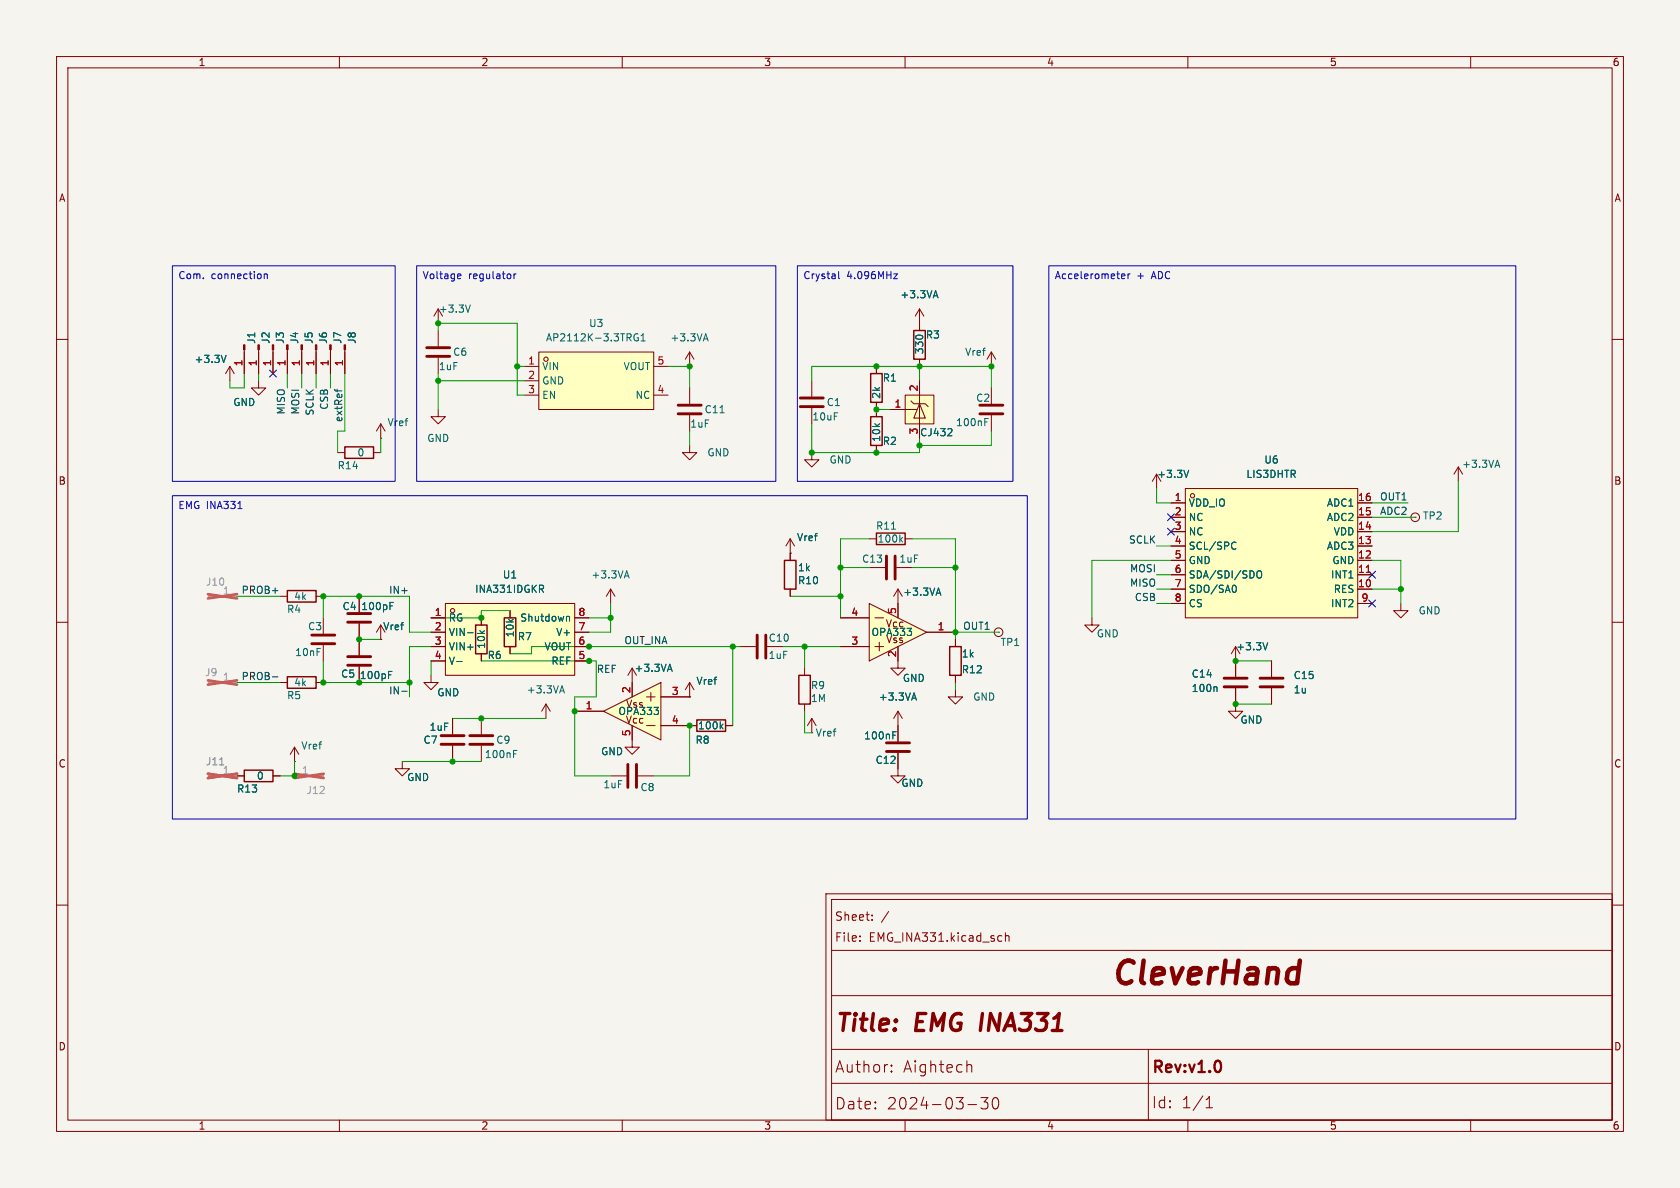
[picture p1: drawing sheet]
<svg xmlns="http://www.w3.org/2000/svg" width="297mm" height="210mm" viewBox="0 0 297 210" stroke-linecap="round" stroke-linejoin="round" font-family="sans-serif">
<path d="M0 0h297v210h-297z" fill="#f5f4ef" stroke="#f5f4ef" stroke-width=".18"/>
<g fill="none" stroke="#840000" stroke-width=".18">
<path d="M10 10h277v190h-277zM12 12h273v186h-273zM60 10v2M110 10v2M160 10v2M210 10v2M260 10v2M10 60h2M285 60h2M10 110h2M63.5 113v2.8M63.5 117.9v2.8"/>
<path d="M66.5 111.8l.8-1.3v2.5M67.3 113h.1M285 110h2M71.1 134.6v1.3h1.3l-1.3 1.3-1.3-1.3h1.3M80 127v2.8M80 131.8v2.8M85.1 127v2.8M85.1 131.8v2.8M96.5 124.5l-.7 1.2M96.5 124.5v2.5M96.5 124.5l.8 1.2M10 160h2"/>
<path d="M146 158h139v40h-139zM147 159h138v39h-138zM285 160h2M147 176h138M147 168h138M152 166.3v.1M152 165.5v.1M154.2 162.6v.1M154.2 161.8v.1M157.1 161.1l-1.3 1.9M176.7 165.4l.4 .1M177.1 166.3l-.4 .1"/>
<path d="M177.7 165.5l.3-.1 .3 .1 .1 .9M177.7 164.9v1.5M60 198v2M110 198v2M147 191.5h138M147 185.5h138M157.6 189.3l.1 .1-.1 .1M157.6 189.3l-.1 .1 .1 .1M157.6 188.3v.2M157.6 189.3v.2M157.6 188.3l.1 .1-.1 .1M157.6 188.3l-.1 .1 .1 .1"/>
<path d="M160 198v2M171 188.3l.2-.1 .5 .1 .1 1.2M171.1 195.3h1.6M173.4 194h1.3l-.7 .8a.54 .54 0 0 1 .7 .4v.4l-.2 .3-.8 .1-.3-.2M175.7 194.1a.47 .47 0 0 1 .8 .3 1.03 1.03 0 0 1-.6 1.6 1.33 1.33 0 0 1-.2-1.9zM203 185.5v12.5M210 198v2M213.2 195.8h1.2M213.2 194.4l.6-.6v2M260 198v2"/>
</g>
<path d="M215.8 187.9l.1 .4-.1 .8" fill="none" stroke="#840000" stroke-width=".4"/>
<path d="M173.7 179.2l-.4 3" fill="none" stroke="#840000" stroke-width=".6"/>
<path d="M229.3 171.1l.3 .2M229.8 169.8l-.5 4" fill="none" stroke="#840000" stroke-width=".8"/>
<path d="M68.7 119.3h.4M68.7 118.7h.6M90.8 133.3h.4M90.8 132.7h.6M99.1 122.1h.6M99.4 121.2l.4 1.3" fill="none" stroke="#006464" stroke-width=".18"/>
<path d="M61.5 117.6h4M61.5 116.1h4M78 131.6h4M78 130h4M83.1 131.6h4M83.1 130h4" fill="none" stroke="#840000" stroke-width=".51"/>
<path d="M37.7 105.4h4.2" fill="none" stroke="#9c9b98" stroke-width=".18"/>
<path d="M36.8 105.3h.9v.2h-.9z" fill="#9c9b98" stroke="#9c9b98" stroke-width=".18"/>
<path d="M36.8 105l5.1 .8M41.9 105l-5.1 .8" fill="none" stroke="#e65255" stroke-width=".46"/>
<path d="M78.7 106.7h22.9v12.7h-22.9z" fill="#ffffc2"/>
<g fill="none" stroke="#840000" stroke-width=".18">
<path d="M76.2 109.2h2.5M76.2 111.8h2.5M76.2 114.3h2.5M76.2 116.8h2.5M78.7 106.7h22.9v12.7h-22.9zM101.6 109.2h2.5M101.6 111.8h2.5M101.6 114.3h2.5M101.6 116.8h2.5M168.9 113v1.3M168.9 119.4v1.3M168.9 121.9v1.3h1.3l-1.3 1.3-1.3-1.3h1.3"/>
<circle cx="80" cy="108" r=".38"/>
</g>
<path d="M80.7 116.9h1M82.7 111.9h.9M95.7 104.1l.4 .6M95.9 103.4l.2 .3-.1 .3-.1 .1M100.2 109h.4l.1 .8" fill="none" stroke="#006464" stroke-width=".18"/>
<path d="M167.9 114.3h2v5.1h-2z" fill="none" stroke="#840000" stroke-width=".25"/>
<path d="M106.7 125.7l10.1-5v10.1z" fill="#ffffc2"/>
<g fill="none" stroke="#840000" stroke-width=".18">
<path d="M121.9 78.7v1.3h1.3l-1.3 1.3-1.3-1.3h1.3M121.9 62.2v2.6M121.9 68.6v2.8M121.9 73.4v2.8M121.9 62.2l-.7 1.3M121.9 62.2l.8 1.3M203.7 85.1l.8-1.3v2.6M76.2 119.4v1.3h1.3l-1.3 1.2-1.3-1.2h1.3M111 119.4l.8-1.3v5.1M217.7 115.6l.7-1.3v5.3M224.8 116.8v2.8M101.6 125.7h5.1"/>
<path d="M106.7 125.7l10.1-5v10.1zM107.9 137.2h2.8M111.8 128.3v3.8h1.2l-1.2 1.3-1.3-1.3h1.3M112.8 137.2h2.8M114.3 123.2h1.5M114.3 128.3h1.5M115.1 122.4v1.5M116.8 123.2h5.1M116.8 128.3h5.1M121.9 123.2h.1M121.9 120.7l-.7 1.2M121.9 120.7v2.5"/>
<path d="M121.9 120.7l.8 1.2M218.4 121.7v4h1.3l-1.3 1.3-1.2-1.3h1.2M224.8 121.7v2.8"/>
</g>
<path d="M119.9 73.2h4.1M119.9 71.6h4.1M216.4 119.9h4.1M222.8 119.9h4M111 135.1v4.1M112.5 135.1v4.1M216.4 121.4h4.1M222.8 121.4h4" fill="none" stroke="#840000" stroke-width=".51"/>
<path d="M124.5 59.9h.6M124.8 59l.4 1.3M127.3 73h.7M210.1 83.1l-.4 1.3M118.1 118.3h.6M118.4 117.4l.4 1.3M224.1 113.6l-.4 1.3M215 121.4l.2 .2v.6" fill="none" stroke="#006464" stroke-width=".18"/>
<path d="M95.2 62.2h20.4v10.2h-20.4z" fill="#ffffc2"/>
<g fill="none" stroke="#840000" stroke-width=".18">
<path d="M92.7 64.8h2.5M92.7 67.3h2.5M92.7 69.9h2.5M95.2 62.2h20.4v10.2h-20.4zM115.6 64.8h2.5M115.6 69.9h2.5M107.9 104.1l-.7 1.3M107.9 104.1v2.6M107.9 104.1l.8 1.3M142.2 118.1v1.3M121.9 128.3h1.3M128.3 128.3h1.2"/>
<path d="M142.2 124.5v1.2M158.7 133.1v4.1h1.3l-1.3 1.2-1.2-1.2h1.2M158.7 128.3v2.8"/>
<circle cx="96.5" cy="63.5" r=".38"/>
</g>
<path d="M112.8 59.1a.59 .59 0 0 0-.7 .5 .59 .59 0 0 0 .7 .6v-.5h-.2M113.3 59.4l.4-.4v1.3M113.3 60.3h.8M110.5 101.8h.6M110.8 100.9l.4 1.3M127.5 128.4l.3 .4M127.8 128l-.5 .5M157.8 130h.5M157.8 129.4h.6" fill="none" stroke="#006464" stroke-width=".18"/>
<path d="M141.2 119.4h2.1v5.1h-2.1zM123.2 127.3h5.1v2h-5.1z" fill="none" stroke="#840000" stroke-width=".25"/>
<path d="M156.7 132.8h4.1M156.7 131.3h4.1" fill="none" stroke="#840000" stroke-width=".51"/>
<path d="M153.7 106.7l10.1 5.1-10.1 5z" fill="#ffffc2"/>
<g fill="none" stroke="#840000" stroke-width=".18">
<path d="M162.6 54.6v3.8M162.6 54.6l-.8 1.3M162.6 54.6l.7 1.3M45.7 67.3v1.3h1.3l-1.3 1.3-1.3-1.3h1.3M143.5 67.3v2.8M143.5 72.1v2.8M154.9 64.8v1.2M154.9 71.1v1.3M162.6 63.5v1.3M139.7 97.8h.1M139.7 95.3l-.8 1.2M139.7 95.3v3.8"/>
<path d="M139.7 95.3l.8 1.2M143.5 80v1.3h1.3l-1.3 1.3-1.3-1.3h1.3M153.7 95.3h1.2M160 95.3h1.3M49.5 105.4h1.3M55.9 105.4h1.2M57.1 109.2v2.8M57.1 114v2.8M63.5 105.4v2.8M63.5 110.2v2.8M130.8 114.3h2.8M135.6 114.3h2.8"/>
<path d="M139.7 104.1v1.3M148.6 114.3h5.1M148.6 109.2h5.1M153.7 106.7l10.1 5.1-10.1 5zM153.7 100.3h2.8M154.7 114.3h1.5M154.7 109.2h1.5M155.5 113.5v1.6M158.5 100.3h2.8M158.7 114.3v3.8h1.3l-1.3 1.3-1.2-1.3h1.2M158.7 104.1v5.1M158.7 104.1l-.7 1.3"/>
<path d="M158.7 104.1l.8 1.3M163.8 111.8h5.1M176.5 111.8h.1M193 109.2v1.3h1.3l-1.3 1.3-1.2-1.3h1.2M41.9 137.2h1.3M48.3 137.2h1.2M49.5 120.7h1.3M52.1 134.6h.1M52.1 132.1l-.8 1.3M52.1 132.1v2.5M52.1 132.1l.7 1.3M55.9 120.7h1.2"/>
<path d="M143.5 129.5h.1M143.5 127l-.8 1.3M143.5 127v2.5M143.5 127l.8 1.3M158.7 125.7v2.6M158.7 125.7l-.7 1.3M158.7 125.7l.8 1.3"/>
<circle cx="176.5" cy="111.8" r=".76"/>
</g>
<path d="M141.5 71.9h4M141.5 70.4h4M156.7 98.3v4.1M158.2 98.3v4.1M55.1 113.8h4.1M55.1 112.3h4.1M61.5 110h4M61.5 108.5h4M133.9 112.3v4M135.4 112.3v4" fill="none" stroke="#840000" stroke-width=".51"/>
<path d="M165.1 52.3h.6M165.4 51.4l.4 1.2M157.6 93.5h.7M159.2 95.3l.4 .5M159.6 95l-.5 .5M68.9 107.1h.5M68.9 106.5h.6M165.6 104.9h.6M165.9 104l.4 1.2M161.3 123.4h.6M161.6 122.5l.4 1.3" fill="none" stroke="#006464" stroke-width=".18"/>
<path d="M161.5 58.4h2.1v5.1h-2.1zM153.9 66h2.1v5.1h-2.1zM138.7 99.1h2v5h-2zM154.9 94.2h5.1v2.1h-5.1zM50.8 119.6h5.1v2.1h-5.1zM50.8 104.4h5.1v2h-5.1zM43.2 136.1h5.1v2.1h-5.1z" fill="none" stroke="#840000" stroke-width=".25"/>
<path d="M37.7 137.2h4.2M37.7 120.7h4.2M52.1 137.2h4.2" fill="none" stroke="#9c9b98" stroke-width=".18"/>
<g fill="#9c9b98" stroke="#9c9b98" stroke-width=".18">
<path d="M36.8 137h.9v.3h-.9z"/>
<path d="M56.3 137h.8v.3h-.8z"/>
<path d="M36.8 120.5h.9v.3h-.9z"/>
</g>
<path d="M38.8 135.2h.8" fill="none" stroke="#939391" stroke-width=".18"/>
<path d="M36.8 136.8l5.1 .7M36.8 120.3l5.1 .7M41.9 136.8l-5.1 .7M41.9 120.3l-5.1 .7M52.1 136.8l5.1 .7M57.2 136.8l-5.1 .7" fill="none" stroke="#e65255" stroke-width=".46"/>
<g fill="#ffffc2">
<path d="M160 69.9h5.1v5h-5.1z"/>
<path d="M162.6 71.4l1 2.5h-2.1z"/>
</g>
<g fill="none" stroke="#840000" stroke-width=".18">
<path d="M76.7 55.9l.8-1.3v2.6M77.5 58.4v2.8M40.6 64.8l-.7 1.2M40.6 64.8v2.5M40.6 64.8l.8 1.2M43.2 61.8v4.2M45.7 61.8v4.2M48.3 61.8v4.2M50.8 61.8v4.2M53.3 61.8v4.2M55.9 61.8v4.2M58.4 61.8v4.2"/>
<path d="M61 61.8v4.2M67.3 77.5h.1M67.3 74.9l-.8 1.3M67.3 74.9v2.6M67.3 74.9l.8 1.3M77.5 72.4v1.3h1.2l-1.2 1.2-1.3-1.2h1.3M77.5 63.2v2.8M154.9 72.4v1.3M154.9 78.7v1.3M157.5 72.4h4.5M160 69.9h5.1v5h-5.1zM161 70.9l.5 .5h2.1l.5 .5"/>
<path d="M162.6 71.4l1 2.5h-2.1zM162.6 67.3v10.2M175.3 64.8h.1M175.3 62.2l-.8 1.3M175.3 62.2v2.6M175.3 68.6v2.8M175.3 73.4v2.8M175.3 62.2l.7 1.3M59.7 80h1.3M66 80h1.3M250.2 91.4h.1M257.8 82.6l-.8 1.2"/>
<path d="M257.8 82.6v2.5M257.8 82.6l.8 1.2M85.1 109.2v1.3M85.1 115.6v1.2M90.2 108v1.2M90.2 114.3v1.3M247.6 106.7v1.3h1.3l-1.3 1.2-1.2-1.2h1.2"/>
<circle cx="250.2" cy="91.4" r=".76"/>
</g>
<path d="M83.1 53.9l-.4 1.3M40 62.8l-.5 1.3M168.2 75.8l.1 .2-.1 .3-.7 .7h.8M174.1 74.6h.4M174.1 74h.6M264.4 82.3h.6M264.7 81.4l.4 1.2" fill="none" stroke="#006464" stroke-width=".18"/>
<path d="M75.4 63h4.1M75.4 61.5h4.1M173.2 73.2h4.1M173.2 71.6h4.1" fill="none" stroke="#840000" stroke-width=".51"/>
<path d="M61 79h5v2h-5zM153.9 73.7h2.1v5h-2.1zM84.1 110.5h2v5.1h-2zM89.2 109.2h2v5.1h-2z" fill="none" stroke="#840000" stroke-width=".25"/>
<g fill="#840000" stroke="#840000" stroke-width=".18">
<path d="M43.1 61h.2v.8h-.2z"/>
<path d="M60.8 61h.3v.8h-.3z"/>
<path d="M53.2 61h.3v.8h-.3z"/>
<path d="M48.1 61h.3v.8h-.3z"/>
<path d="M55.8 61h.2v.8h-.2z"/>
<path d="M58.3 61h.2v.8h-.2z"/>
<path d="M50.7 61h.2v.8h-.2z"/>
<path d="M45.6 61h.2v.8h-.2z"/>
</g>
<path d="M209.5 86.4h30.5v22.8h-30.5z" fill="#ffffc2"/>
<g fill="none" stroke="#840000" stroke-width=".18">
<path d="M162.6 57.2v1.2M43.2 62.2v3.8M45.7 62.2v3.8M48.3 62.2v3.8M50.8 62.2v3.8M53.3 62.2v3.8M55.9 62.2v3.8M58.4 62.2v3.8M61 62.2v3.8M154.9 64.8v1.2M154.9 71.1v2.6M154.9 78.7v1.3"/>
<path d="M157.5 72.4h2.5M162.6 63.5v1.3M162.6 67.3v2.6M162.6 74.9v2.6M139.7 97.8h.1M139.7 97.8v1.3M207 88.9h2.5M207 99.1h2.5M207 96.5h2.5M207 94h2.5M207 91.4h2.5M209.5 86.4h30.5v22.8h-30.5z"/>
<path d="M240 88.9h2.6M240 99.1h2.6M240 96.5h2.6M240 94h2.6M240 91.4h2.6M63.5 105.4v2.8M63.5 110.2v5.6M63.5 117.9v2.8M67.3 113h.1M76.2 109.2h2.5M76.2 111.8h2.5M76.2 114.3h2.5"/>
<path d="M76.2 116.8h2.5M85.1 109.2v1.3M85.1 115.6v1.2M90.2 108v1.2M90.2 114.3v1.3M101.6 109.2h2.5M101.6 111.8h2.5M101.6 114.3h2.5M101.6 116.8h2.5M139.7 104.1v1.3M148.6 109.2h5.1M148.6 114.3h5.1"/>
<path d="M158.7 106.7v2.5M158.7 114.3v2.5M163.8 111.8h5.1M168.9 113v1.3M168.9 119.4v1.3M207 104.1h2.5M207 101.6h2.5M207 106.7h2.5M218.4 116.8v2.8M224.8 116.8v2.8M240 104.1h2.6M240 101.6h2.6"/>
<path d="M240 106.7h2.6M41.9 137.2h1.3M48.3 137.2h1.2M80 127v2.8M80 131.8v2.8M101.6 125.7h5.1M111.8 120.7v2.5M111.8 128.3v2.5M116.8 123.2h5.1M116.8 128.3h6.4M121.9 123.2h.1M128.3 128.3h1.2"/>
<path d="M158.7 128.3v2.8M158.7 133.1v2.8M218.4 121.7v2.8M224.8 121.7v2.8"/>
<circle cx="210.8" cy="87.6" r=".38"/>
</g>
<path d="M241.5 101.2h.8" fill="none" stroke="#a90000" stroke-width=".18"/>
<g fill="none" stroke="#006464" stroke-width=".18">
<path d="M165.1 52.3h.6M165.4 51.4l.4 1.2M40 62.8l-.5 1.3M168.2 75.8l.1 .2-.1 .3-.7 .7h.8M210.1 83.1l-.4 1.3M218.1 95.8l.4 .2M218.5 97l-.4 .1M68.7 119.3h.4M68.7 118.7h.6M68.9 107.1h.5M68.9 106.5h.6M80.7 116.9h1"/>
<path d="M82.7 111.9h.9M95.7 104.1l.4 .6M95.9 103.4l.2 .3-.1 .3-.1 .1M100.2 109h.4l.1 .8M118.1 118.3h.6M118.4 117.4l.4 1.3M165.6 104.9h.6M165.9 104l.4 1.2M218.3 103.4a.79 .79 0 0 1 0 1.3M222.3 101.1l.2-.2a.43 .43 0 0 1 .5 .4v.5a.42 .42 0 0 1-.4 .4 .42 .42 0 0 1-.4-.4zM224.1 113.6l-.4 1.3M127.5 128.4l.3 .4"/>
<path d="M127.8 128l-.5 .5M157.8 130h.5M157.8 129.4h.6M161.3 123.4h.6M161.6 122.5l.4 1.3M215 121.4l.2 .2v.6"/>
</g>
<path d="M59.2 68.8v.2M59.6 68.8v.5M48.2 119.7h.9M71 122.2h1" fill="none" stroke="#0f0f0f" stroke-width=".18"/>
<g fill="none" stroke="#0000c2" stroke-width=".18">
<path d="M30.5 47h39.3v38.1h-39.3zM46.7 48.4v.9M46.7 48.5l.2-.1 .3 .1 .1 .8M73.7 47h63.5v38.1h-63.5zM81.1 48.4l.3 .1 .1 .2-.6 .1M81.4 49.2l-.3 .1M90.9 48.4v.9M91.2 48.4l-.3 .3M141 47h38.1v38.1h-38.1zM148.3 48v1.1l.1 .2M158 48.4h.7l-.7 .9h.7M185.4 47h82.6v97.8h-82.6z"/>
<path d="M198.3 48.5l.4-.1 .2 .3-.6 .1M198.3 49.2h.5M199.4 48.4v.9M199.8 48.4l-.4 .3M30.5 87.6h151.1v57.2h-151.1zM42.1 89.9h.7"/>
</g>
<g fill="none" stroke="#009600" stroke-width=".18">
<path d="M77.5 58.4v-1.2h13.9v12.7h1.3M43.2 66v2.6h-2.6v-1.3M45.7 66v1.3M50.8 66v2.6M53.3 66v2.6M55.9 66v2.6M58.4 66v2.6M61 66v10.2h-1.3v3.8M67.3 77.5v2.5M77.5 67.3h15.2M77.5 66v6.4M91.4 64.8h1.3"/>
<path d="M118.1 64.8h3.8v3.8M121.9 76.2v2.5M143.5 67.3v-2.5h31.8v3.8M143.5 74.9v5.1h19.1v-2.5M154.9 72.4h2.6M162.6 64.8v2.5M175.3 76.2v2.5h-12.7M153.7 95.3h-5.1v13.9M161.3 95.3h7.6v17.7M204.5 86.4v2.5h2.5M204.5 96.5h2.5M207 99.1h-14v10.1"/>
<path d="M242.6 99.1h5v7.6M242.6 88.9h6.3M242.6 91.4h7.6M257.8 85.1v8.9h-15.2M41.9 105.4h7.6M57.1 109.2v-3.8h15.3v6.4h3.8M57.1 116.8v3.9h15.3M63.5 113h3.8M76.2 114.3h-3.8v8.9M76.2 116.8v2.6M85.1 116.8h20.3v6.4h-3.8v14h6.3M90.2 108h-5.1v1.2h-8.9"/>
<path d="M104.1 109.2h3.8M107.9 106.7v5.1h-3.8M129.5 114.3v14M130.8 114.3h-36.8v1.3h-3.8M138.4 114.3h10.2M139.7 105.4h8.9M142.2 114.3v3.8M148.6 100.3h5.1M161.3 100.3h7.6M168.9 111.8h7.6M204.5 106.7h2.5M204.5 101.6h2.5"/>
<path d="M204.5 104.1h2.5M218.4 116.8h6.4M242.6 104.1h5M41.9 120.7h7.6M52.1 134.6v2.6h-2.6M71.1 134.6h14M80 127h16.5M121.9 128.3v8.9h-6.3M142.2 125.7v3.8h1.3M168.9 120.7v1.2M218.4 124.5h6.4"/>
</g>
<path d="M47.7 65.4l1.2 1.2M48.9 65.4l-1.2 1.2M206.4 90.8l1.2 1.2M206.4 93.4l1.2 1.2M207.6 90.8l-1.2 1.2M207.6 93.4l-1.2 1.2M242 101l1.2 1.2M242 106.1l1.2 1.2M243.2 101l-1.2 1.2M243.2 106.1l-1.2 1.2" fill="none" stroke="#000084" stroke-width=".18"/>
<path d="M38.8 135.2h.8" fill="none" stroke="#939391" stroke-width=".18"/>
<path d="M38.1 137.2h3.8" fill="none" stroke="#9c9b98" stroke-width=".18"/>
<path d="M36.8 136.8l5.1 .7M41.9 136.8l-5.1 .7" fill="none" stroke="#e65255" stroke-width=".46"/>
<g fill="#009600" stroke="#009600" stroke-width=".18">
<circle cx="91.4" cy="64.8" r=".46"/>
<circle cx="77.5" cy="57.2" r=".46"/>
<circle cx="77.5" cy="67.3" r=".46"/>
<circle cx="107.9" cy="109.2" r=".46"/>
<circle cx="104.1" cy="114.3" r=".46"/>
<circle cx="104.1" cy="116.8" r=".46"/>
<circle cx="101.6" cy="125.7" r=".46"/>
<circle cx="85.1" cy="109.2" r=".46"/>
<circle cx="80" cy="134.6" r=".46"/>
<circle cx="72.4" cy="120.7" r=".46"/>
<circle cx="85.1" cy="127" r=".46"/>
<circle cx="63.5" cy="113" r=".46"/>
<circle cx="57.1" cy="120.7" r=".46"/>
<circle cx="63.5" cy="120.7" r=".46"/>
<circle cx="63.5" cy="105.4" r=".46"/>
<circle cx="57.1" cy="105.4" r=".46"/>
<circle cx="52.1" cy="137.2" r=".46"/>
<circle cx="143.5" cy="80" r=".46"/>
<circle cx="148.6" cy="105.4" r=".46"/>
<circle cx="121.9" cy="64.8" r=".46"/>
<circle cx="148.6" cy="100.3" r=".46"/>
<circle cx="121.9" cy="128.3" r=".46"/>
<circle cx="129.5" cy="114.3" r=".46"/>
<circle cx="142.2" cy="114.3" r=".46"/>
<circle cx="218.4" cy="116.8" r=".46"/>
<circle cx="168.9" cy="100.3" r=".46"/>
<circle cx="168.9" cy="111.8" r=".46"/>
<circle cx="247.6" cy="104.1" r=".46"/>
<circle cx="218.4" cy="124.5" r=".46"/>
<circle cx="154.9" cy="80" r=".46"/>
<circle cx="154.9" cy="64.8" r=".46"/>
<circle cx="154.9" cy="72.4" r=".46"/>
<circle cx="162.6" cy="64.8" r=".46"/>
<circle cx="162.6" cy="78.7" r=".46"/>
<circle cx="175.3" cy="64.8" r=".46"/>
</g>
<text font-size="5.6" fill="#840000" x="196" y="175.2">CleverHand</text>
<g font-size="4.2" fill="#840000">
<text x="147.5" y="183.2">Title:</text>
<text x="162" y="183.2">EMG</text>
<text x="174.6" y="183.2">INA331</text>
</g>
<g font-size="2.8" fill="#840000">
<text x="147.5" y="189.8">Author:</text>
<text x="159.6" y="189.8">Aightech</text>
<text x="203.5" y="190.2">Rev:v1.0</text>
<text x="147.5" y="196.3">Date:</text>
<text x="156.7" y="196.3">2024-03-30</text>
<text x="203.5" y="196.1">Id:</text>
<text x="208.8" y="196.1">1/1</text>
</g>
<g font-size="2.1" fill="#840000">
<text x="147.5" y="166.7">File:</text>
<text x="147.5" y="163">Sheet:</text>
<text x="153.6" y="166.7">EMG_INA331.kicad_sch</text>
</g>
<g font-size="1.8" fill="#840000">
<text x="35" y="11.9">1</text>
<text x="85" y="11.9">2</text>
<text x="135" y="11.9">3</text>
<text x="185" y="11.9">4</text>
<text x="235" y="11.9">5</text>
<text x="285" y="11.9">6</text>
<text x="10.3" y="35.9">A</text>
<text x="285.3" y="35.9">A</text>
<text x="10.3" y="85.9">B</text>
<text x="285.3" y="85.9">B</text>
<text x="10.3" y="135.9">C</text>
<text x="285.3" y="135.9">C</text>
<text x="10.3" y="185.9">D</text>
<text x="285.3" y="185.9">D</text>
<text x="35" y="199.9">1</text>
<text x="85" y="199.9">2</text>
<text x="135" y="199.9">3</text>
<text x="185" y="199.9">4</text>
<text x="235" y="199.9">5</text>
<text x="285" y="199.9">6</text>
</g>
<g font-size="1.8" fill="#0000c2">
<text x="31.4" y="49.7">Com.</text>
<text x="37.3" y="49.7">connection</text>
<text x="74.6" y="49.7">Voltage</text>
<text x="82.8" y="49.7">regulator</text>
<text x="141.9" y="49.7">Crystal</text>
<text x="149.7" y="49.7">4.096MHz</text>
<text x="186.4" y="49.7">Accelerometer</text>
<text x="201" y="49.7">+</text>
<text x="203.7" y="49.7">ADC</text>
<text x="31.4" y="90.3">EMG INA331</text>
</g>
<g font-size="1.8" fill="#006464">
<text x="159.1" y="52.9">+3.3VA</text>
<text x="77.5" y="55.5">+3.3V</text>
<text x="104" y="58">U3</text>
<text x="34.3" y="64.4">+3.3V</text>
<text x="45.3" y="60.9" transform="rotate(-90 45.3 60.9)">J1</text>
<text x="47.9" y="60.9" transform="rotate(-90 47.9 60.9)">J2</text>
<text x="50.4" y="60.9" transform="rotate(-90 50.4 60.9)">J3</text>
<text x="52.9" y="60.9" transform="rotate(-90 52.9 60.9)">J4</text>
<text x="55.5" y="60.9" transform="rotate(-90 55.5 60.9)">J5</text>
<text x="58" y="60.9" transform="rotate(-90 58 60.9)">J6</text>
<text x="60.6" y="60.9" transform="rotate(-90 60.6 60.9)">J7</text>
<text x="63.1" y="60.9" transform="rotate(-90 63.1 60.9)">J8</text>
<text x="77.5" y="65.6">1uF</text>
<text x="80" y="63.1">C6</text>
<text x="95.8" y="65.6">VIN</text>
<text x="96.4" y="60.6">AP2112K-3.3TRG1</text>
<text x="110.1" y="65.6">VOUT</text>
<text x="118.4" y="60.6">+3.3VA</text>
<text x="163.4" y="62.7" transform="rotate(-90 163.4 62.7)">330</text>
<text x="163.6" y="60">R3</text>
<text x="170.5" y="63.1">Vref</text>
<text x="41.1" y="72">GND</text>
<text x="95.8" y="68.2">GND</text>
<text x="95.8" y="70.7">EN</text>
<text x="112.3" y="70.7">NC</text>
<text x="146.1" y="72">C1</text>
<text x="155.8" y="70.6" transform="rotate(-90 155.8 70.6)">2k</text>
<text x="156" y="67.7">R1</text>
<text x="172.5" y="71.2">C2</text>
<text x="68.4" y="75.5">Vref</text>
<text x="121.9" y="75.8">1uF</text>
<text x="124.5" y="73.3">C11</text>
<text x="143.5" y="74.5">10uF</text>
<text x="162.6" y="77.3">CJ432</text>
<text x="168.9" y="75.5">100nF</text>
<text x="59.6" y="83.2">R14</text>
<text x="63.1" y="80.9">0</text>
<text x="75.4" y="78.3">GND</text>
<text x="125" y="80.9">GND</text>
<text x="146.6" y="82.1">GND</text>
<text x="155.8" y="78.2" transform="rotate(-90 155.8 78.2)">10k</text>
<text x="156" y="78.8">R2</text>
<text x="223.4" y="82.1">U6</text>
<text x="258.4" y="82.9">+3.3VA</text>
<text x="204.5" y="84.7">+3.3V</text>
<text x="210.1" y="89.8">VDD_IO</text>
<text x="220.2" y="84.7">LIS3DHTR</text>
<text x="234.5" y="89.8">ADC1</text>
<text x="140.8" y="95.9">Vref</text>
<text x="154.8" y="93.8">R11</text>
<text x="210.1" y="92.3">NC</text>
<text x="210.1" y="94.8">NC</text>
<text x="234.5" y="92.3">ADC2</text>
<text x="235.7" y="94.8">VDD</text>
<text x="251.5" y="92">TP2</text>
<text x="141" y="101.2">1k</text>
<text x="152.3" y="99.7">C13</text>
<text x="155" y="96.1">100k</text>
<text x="158.9" y="99.7">1uF</text>
<text x="210.1" y="97.4">SCL/SPC</text>
<text x="210.1" y="99.9">GND</text>
<text x="234.5" y="97.4">ADC3</text>
<text x="235.4" y="99.9">GND</text>
<text x="51.9" y="106.3">4k</text>
<text x="83.9" y="105">INA331IDGKR</text>
<text x="88.8" y="102.5">U1</text>
<text x="104.5" y="102.5">+3.3VA</text>
<text x="141" y="103.5">R10</text>
<text x="159.6" y="105.5">+3.3VA</text>
<text x="210.1" y="102.5">SDA/SDI/SDO</text>
<text x="210.1" y="105">SDO/SA0</text>
<text x="210.1" y="107.5">CS</text>
<text x="235.2" y="102.5">INT1</text>
<text x="235.2" y="107.5">INT2</text>
<text x="235.7" y="105">RES</text>
<text x="50.6" y="108.6">R4</text>
<text x="54.4" y="111.6">C3</text>
<text x="60.5" y="108.1">C4</text>
<text x="63.8" y="108.1">100pF</text>
<text x="67.6" y="111.6">Vref</text>
<text x="79.2" y="110.1">RG</text>
<text x="79.2" y="112.6">VIN-</text>
<text x="91" y="112.8" transform="rotate(-90 91 112.8)">10k</text>
<text x="91.4" y="113.4">R7</text>
<text x="91.9" y="110.1">Shutdown</text>
<text x="98.2" y="112.6">V+</text>
<text x="135.8" y="113.6">C10</text>
<text x="154" y="112.6">OPA333</text>
<text x="156.5" y="111.1">Vcc</text>
<text x="156.6" y="113.9">Vss</text>
<text x="193.8" y="112.9">GND</text>
<text x="250.7" y="108.8">GND</text>
<text x="52.1" y="116.2">10nF</text>
<text x="60.2" y="120">C5</text>
<text x="79.2" y="115.2">VIN+</text>
<text x="79.2" y="117.7">V-</text>
<text x="86" y="114.8" transform="rotate(-90 86 114.8)">10k</text>
<text x="86.1" y="116.7">R6</text>
<text x="96.2" y="115.2">VOUT</text>
<text x="97.4" y="117.7">REF</text>
<text x="112.1" y="119">+3.3VA</text>
<text x="135.8" y="116.7">1uF</text>
<text x="169.9" y="119.2">R12</text>
<text x="169.9" y="116.4">1k</text>
<text x="176.8" y="114.4">TP1</text>
<text x="210.6" y="120">C14</text>
<text x="218.4" y="115.2">+3.3V</text>
<text x="50.6" y="123.8">R5</text>
<text x="51.9" y="121.5">4k</text>
<text x="63.5" y="120.2">100pF</text>
<text x="77.2" y="123.3">GND</text>
<text x="93" y="122.8">+3.3VA</text>
<text x="110.6" y="125.3">Vss</text>
<text x="123" y="121.3">Vref</text>
<text x="143.3" y="122">R9</text>
<text x="143.3" y="124.3">1M</text>
<text x="155.3" y="124.1">+3.3VA</text>
<text x="159.5" y="120.8">GND</text>
<text x="172" y="124.1">GND</text>
<text x="210.6" y="122.5">100n</text>
<text x="228.6" y="122.8">1u</text>
<text x="228.6" y="120.2">C15</text>
<text x="74.8" y="131.7">C7</text>
<text x="75.8" y="129.4">1uF</text>
<text x="87.6" y="131.7">C9</text>
<text x="109.2" y="126.6">OPA333</text>
<text x="110.5" y="128.1">Vcc</text>
<text x="122.9" y="131.7">R8</text>
<text x="123.3" y="129.1">100k</text>
<text x="144.1" y="130.4">Vref</text>
<text x="152.7" y="130.9">100nF</text>
<text x="219.2" y="128.1">GND</text>
<text x="53.2" y="132.7">Vref</text>
<text x="85.6" y="134.2">100nF</text>
<text x="106.2" y="133.7">GND</text>
<text x="154.7" y="135.2">C12</text>
<text x="41.8" y="140.3">R13</text>
<text x="45.3" y="138">0</text>
<text x="71.9" y="138.3">GND</text>
<text x="106.6" y="139.5">1uF</text>
<text x="113.1" y="140.1">C8</text>
<text x="159.3" y="139.3">GND</text>
</g>
<g font-size="1.8" fill="#a90000">
<text x="42.9" y="64.8" transform="rotate(-90 42.9 64.8)">1</text>
<text x="45.5" y="64.8" transform="rotate(-90 45.5 64.8)">1</text>
<text x="48" y="64.8" transform="rotate(-90 48 64.8)">1</text>
<text x="50.5" y="64.8" transform="rotate(-90 50.5 64.8)">1</text>
<text x="53.1" y="64.8" transform="rotate(-90 53.1 64.8)">1</text>
<text x="55.6" y="64.8" transform="rotate(-90 55.6 64.8)">1</text>
<text x="58.2" y="64.8" transform="rotate(-90 58.2 64.8)">1</text>
<text x="60.7" y="64.8" transform="rotate(-90 60.7 64.8)">1</text>
<text x="93.3" y="64.5">1</text>
<text x="116.1" y="64.5">5</text>
<text x="93.3" y="67.1">2</text>
<text x="93.3" y="69.6">3</text>
<text x="116.1" y="69.6">4</text>
<text x="162.3" y="69.3" transform="rotate(-90 162.3 69.3)">2</text>
<text x="158" y="72.1">1</text>
<text x="162.3" y="76.9" transform="rotate(-90 162.3 76.9)">3</text>
<text x="207.6" y="88.6">1</text>
<text x="240" y="88.6">16</text>
<text x="207.6" y="91.2">2</text>
<text x="207.6" y="93.7">3</text>
<text x="240" y="93.7">14</text>
<text x="240" y="91.2">15</text>
<text x="207.6" y="96.3">4</text>
<text x="207.6" y="98.8">5</text>
<text x="207.6" y="101.3">6</text>
<text x="240" y="101.3">11</text>
<text x="240" y="98.8">12</text>
<text x="240" y="96.3">13</text>
<text x="207.6" y="103.9">7</text>
<text x="207.6" y="106.4">8</text>
<text x="240" y="103.9">10</text>
<text x="240.6" y="106.4">9</text>
<text x="76.8" y="109">1</text>
<text x="76.8" y="111.5">2</text>
<text x="102.2" y="111.5">7</text>
<text x="102.2" y="109">8</text>
<text x="150.4" y="109">4</text>
<text x="158.5" y="108.7" transform="rotate(-90 158.5 108.7)">5</text>
<text x="165.7" y="111.5">1</text>
<text x="76.8" y="114">3</text>
<text x="76.8" y="116.6">4</text>
<text x="102.2" y="116.6">5</text>
<text x="102.2" y="114">6</text>
<text x="150.4" y="114">3</text>
<text x="158.5" y="116.3" transform="rotate(-90 158.5 116.3)">2</text>
<text x="103.4" y="125.5">1</text>
<text x="111.5" y="122.6" transform="rotate(-90 111.5 122.6)">2</text>
<text x="118.7" y="122.9">3</text>
<text x="111.5" y="130.2" transform="rotate(-90 111.5 130.2)">5</text>
<text x="118.7" y="128">4</text>
</g>
<g font-size="1.8" fill="#0f0f0f">
<text x="50.5" y="73.4" transform="rotate(-90 50.5 73.4)">MISO</text>
<text x="53" y="73.4" transform="rotate(-90 53 73.4)">MOSI</text>
<text x="55.5" y="73.6" transform="rotate(-90 55.5 73.6)">SCLK</text>
<text x="58.1" y="72.5" transform="rotate(-90 58.1 72.5)">CSB</text>
<text x="60.6" y="74.7" transform="rotate(-90 60.6 74.7)">extRef</text>
<text x="243.9" y="88.6">OUT1</text>
<text x="243.9" y="91.1">ADC2</text>
<text x="199.5" y="96.2">SCLK</text>
<text x="199.7" y="101.3">MOSI</text>
<text x="42.6" y="105.1">PROB+</text>
<text x="68.7" y="105.1">IN+</text>
<text x="199.7" y="103.8">MISO</text>
<text x="200.5" y="106.3">CSB</text>
<text x="110.3" y="114">OUT_INA</text>
<text x="170.2" y="111.4">OUT1</text>
<text x="105.4" y="119">REF</text>
<text x="42.6" y="120.3">PROB-</text>
<text x="68.7" y="122.8">IN-</text>
</g>
<g font-size="1.8" fill="#939391">
<text x="36.3" y="103.7">J10</text>
<text x="39.3" y="105.2">1</text>
<text x="36.1" y="119.7">J9</text>
<text x="36.3" y="135.5">J11</text>
<text x="54.1" y="140.6">J12</text>
</g>
<g font-size="1.8" fill="#a5a4a2">
<text x="39.3" y="120.4">1</text>
<text x="39.3" y="136.9">1</text>
<text x="53.3" y="136.9">1</text>
</g>
</svg>
